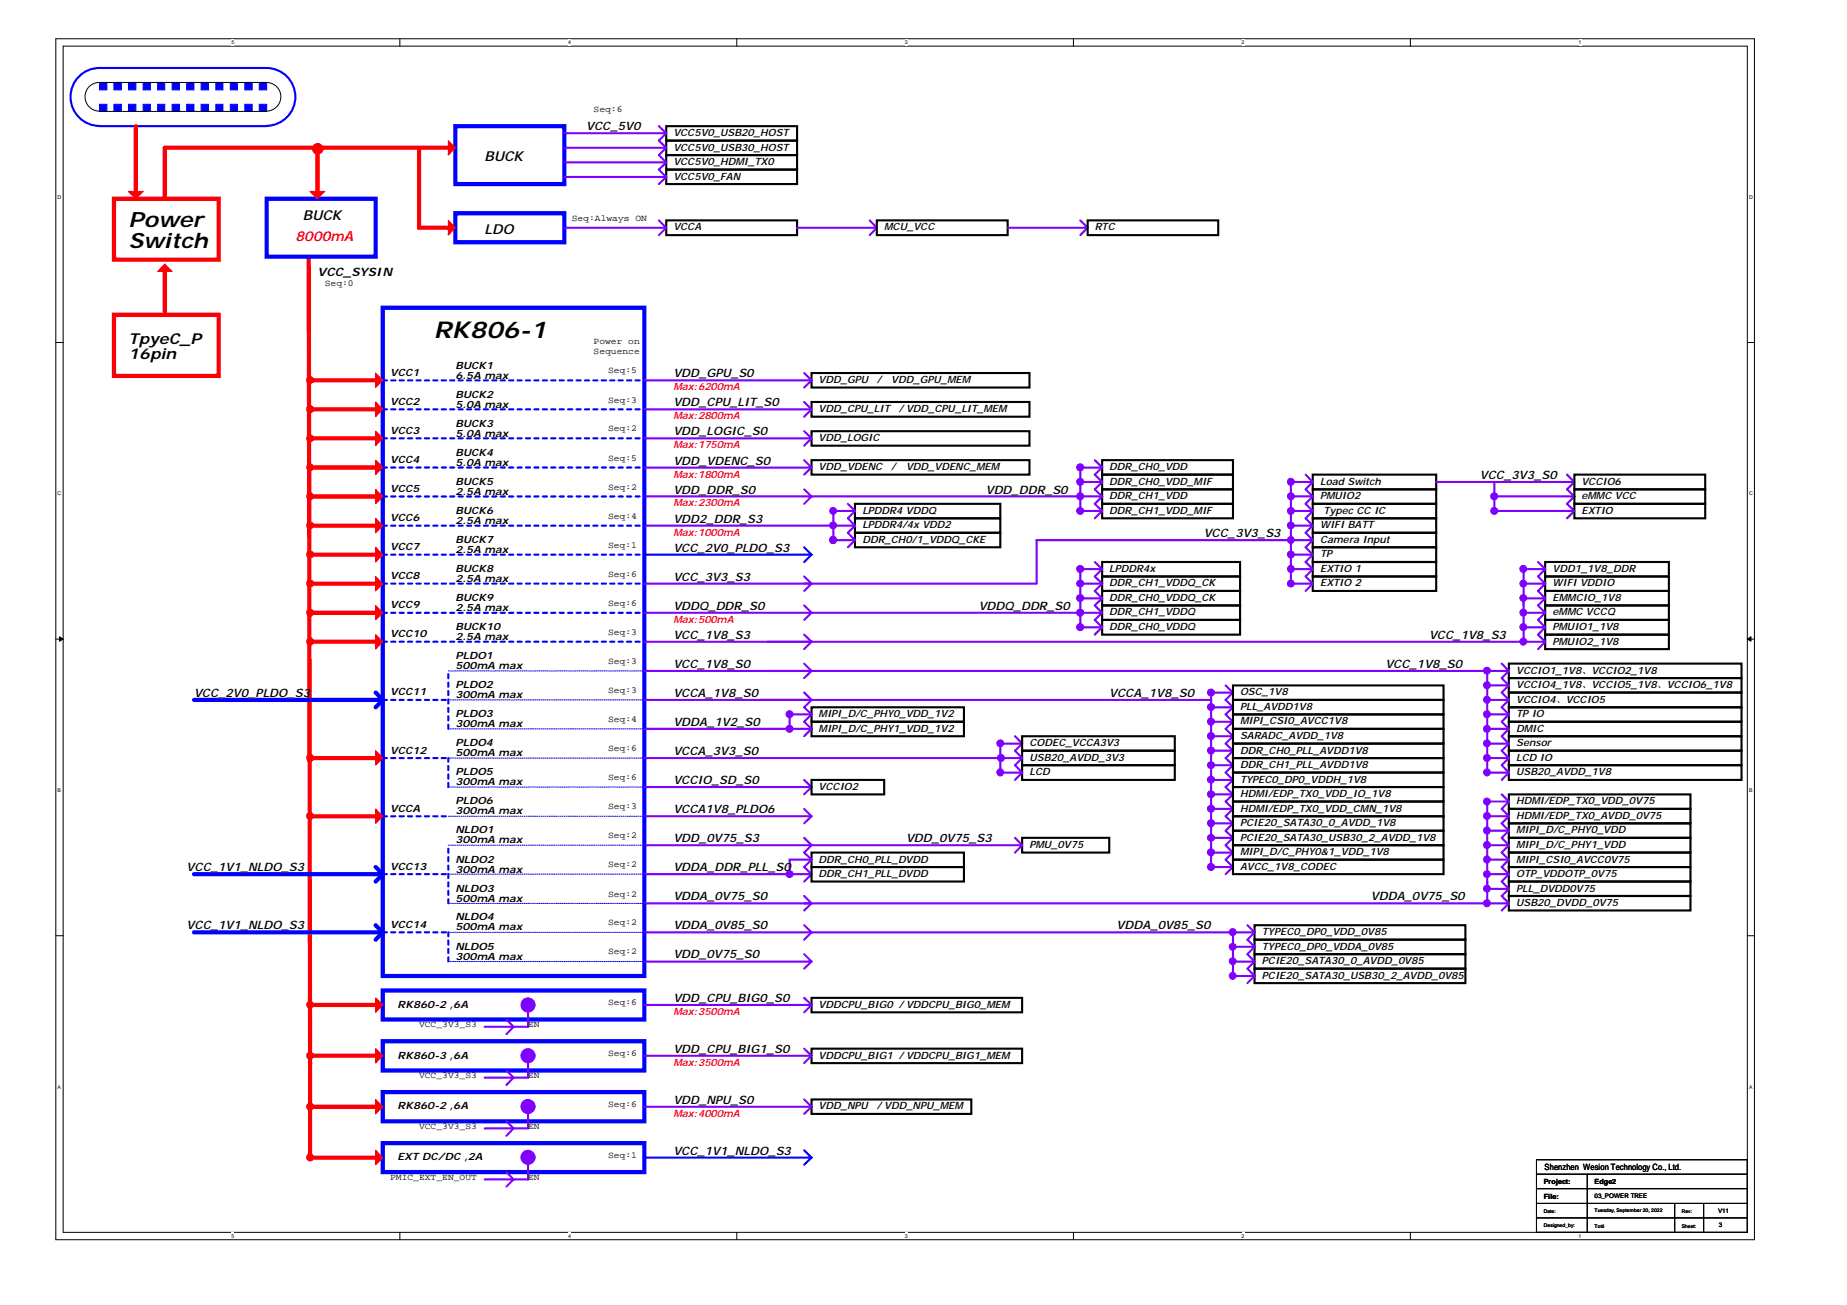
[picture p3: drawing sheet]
<svg xmlns="http://www.w3.org/2000/svg" width="297mm" height="210mm" viewBox="0 0 297 210" stroke-linecap="round" stroke-linejoin="round" font-family="sans-serif">
<path d="M9 6.2h273.2v193.2h-273.2zM10.2 7.4h270.8v190.8h-270.8z" fill="none" stroke="#000" stroke-width=".16"/>
<g fill="#fff">
<path d="M37.2 6.3h.5v1h-.5z"/>
<path d="M37.2 198.3h.5v1h-.5z"/>
</g>
<path d="M64.3 6.2v1.2M64.3 198.2v1.2" fill="none" stroke="#000" stroke-width=".16"/>
<g fill="#fff">
<path d="M91.4 6.3h.4v1h-.4z"/>
<path d="M91.4 198.3h.4v1h-.4z"/>
</g>
<path d="M118.5 6.2v1.2M118.5 198.2v1.2" fill="none" stroke="#000" stroke-width=".16"/>
<g fill="#fff">
<path d="M145.5 6.3h.5v1h-.5z"/>
<path d="M145.5 198.3h.5v1h-.5z"/>
</g>
<path d="M172.6 6.2v1.2M172.6 198.2v1.2" fill="none" stroke="#000" stroke-width=".16"/>
<g fill="#fff">
<path d="M199.7 6.3h.5v1h-.5z"/>
<path d="M199.7 198.3h.5v1h-.5z"/>
</g>
<path d="M226.8 6.2v1.2M226.8 198.2v1.2" fill="none" stroke="#000" stroke-width=".16"/>
<g fill="#fff">
<path d="M253.9 6.3h.4v1h-.4z"/>
<path d="M253.9 198.3h.4v1h-.4z"/>
<path d="M9.3 31.2h.6v1h-.6z"/>
<path d="M281.3 31.2h.6v1h-.6z"/>
<path d="M9.3 78.9h.6v1h-.6z"/>
<path d="M281.3 78.9h.6v1h-.6z"/>
</g>
<path d="M9 55.1h1.2M281 55.1h1.2" fill="none" stroke="#000" stroke-width=".16"/>
<g fill="#fff">
<path d="M9.3 126.6h.5v1h-.5z"/>
<path d="M281.3 126.6h.6v1h-.6z"/>
</g>
<path d="M9 102.8h1.2M281 102.8h1.2" fill="none" stroke="#000" stroke-width=".16"/>
<g fill="#000" stroke="#000" stroke-width=".16">
<path d="M9.6 102.4l.6 .4-.6 .3z" fill-rule="evenodd"/>
<path d="M281 102.8l.6-.4v.7z" fill-rule="evenodd"/>
</g>
<g fill="#fff">
<path d="M9.3 174.3h.5v1h-.5z"/>
<path d="M281.3 174.3h.6v1h-.6z"/>
</g>
<g fill="none" stroke="#000" stroke-width=".16">
<path d="M16 13.3a2.31 2.31 0 0 0-2.3 2.3 2.31 2.31 0 0 0 2.3 2.3M16 17.9h26.9M16 13.3h26.9M42.8 13.3a2.31 2.31 0 0 1 2.4 2.3 2.31 2.31 0 0 1-2.4 2.3M9 150.5h1.2M281 150.5h1.2M247.1 186.5h33.9v11.7h-33.9zM247.1 195.9h33.9M247.1 193.6h33.9M247.1 191.2h33.9M247.1 188.9h33.9M255.3 188.9v9.3"/>
<path d="M269.3 193.6v4.6M274 193.6v4.6"/>
</g>
<g fill="none" stroke="#000" stroke-width=".34">
<path d="M107.1 24.9h21.1v2.4h-21.1zM107.1 20.3h21.1v2.3h-21.1zM107.1 22.6h21.1v2.3h-21.1zM107.1 27.3h21.1v2.3h-21.1zM107.1 35.4h21.1v2.4h-21.1zM141 35.4h21.1v2.4h-21.1zM174.9 35.4h21v2.4h-21zM130.5 60h35.1v2.3h-35.1zM130.5 64.7h35.1v2.3h-35.1zM130.5 74h35.1v2.3h-35.1zM130.5 69.4h35.1v2.3h-35.1zM177.2 74h21.1v2.3h-21.1z"/>
<path d="M177.2 76.3h21.1v2.4h-21.1zM177.2 78.7h21.1v2.3h-21.1zM211.1 78.7h19.9v2.3h-19.9zM211.1 76.3h19.9v2.4h-19.9zM253.2 76.3h21v2.4h-21zM253.2 78.7h21v2.3h-21zM137.5 81h23.4v2.4h-23.4zM137.5 83.4h23.4v2.3h-23.4zM137.5 85.7h23.4v2.3h-23.4zM177.2 81h21.1v2.4h-21.1zM177.2 90.4h22.2v2.3h-22.2zM177.2 92.7h22.2v2.4h-22.2z"/>
<path d="M177.2 95.1h22.2v2.3h-22.2zM177.2 97.4h22.2v2.3h-22.2zM177.2 99.7h22.2v2.4h-22.2zM211.1 85.7h19.9v2.3h-19.9zM211.1 88h19.9v2.4h-19.9zM211.1 90.4h19.9v2.3h-19.9zM211.1 92.7h19.9v2.4h-19.9zM211.1 83.4h19.9v2.3h-19.9zM211.1 81h19.9v2.4h-19.9zM248.5 95.1h19.9v2.3h-19.9zM248.5 97.4h19.9v2.3h-19.9zM248.5 99.7h19.9v2.4h-19.9z"/>
<path d="M248.5 90.4h19.9v2.3h-19.9zM248.5 92.7h19.9v2.4h-19.9zM253.2 81h21v2.4h-21zM130.5 113.8h24.5v2.3h-24.5zM130.5 116.1h24.5v2.3h-24.5zM164.4 118.4h24.5v2.3h-24.5zM198.3 119.6h33.9v2.3h-33.9zM198.3 110.3h33.9v2.3h-33.9zM198.3 112.6h33.9v2.3h-33.9zM198.3 114.9h33.9v2.3h-33.9zM198.3 117.2h33.9v2.4h-33.9zM242.7 111.4h37.4v2.4h-37.4z"/>
<path d="M242.7 109.1h37.4v2.3h-37.4zM242.7 116.1h37.4v2.3h-37.4zM242.7 113.8h37.4v2.3h-37.4zM242.7 118.4h37.4v2.3h-37.4zM242.7 106.7h37.4v2.4h-37.4zM248.5 102.1h19.9v2.3h-19.9zM130.5 125.4h11.7v2.4h-11.7zM130.5 137.1h24.5v2.4h-24.5zM130.5 139.5h24.5v2.3h-24.5zM164.4 120.7h24.5v2.4h-24.5zM164.4 123.1h24.5v2.3h-24.5zM164.4 134.8h14v2.3h-14z"/>
<path d="M198.3 121.9h33.9v2.4h-33.9zM198.3 124.3h33.9v2.3h-33.9zM198.3 128.9h33.9v2.4h-33.9zM198.3 131.3h33.9v2.3h-33.9zM198.3 133.6h33.9v2.3h-33.9zM198.3 135.9h33.9v2.4h-33.9zM198.3 138.3h33.9v2.3h-33.9zM198.3 126.6h33.9v2.3h-33.9zM242.7 123.1h37.4v2.3h-37.4zM242.7 120.7h37.4v2.4h-37.4zM242.7 137.1h29.2v2.4h-29.2zM242.7 127.8h29.2v2.3h-29.2z"/>
<path d="M242.7 130.1h29.2v2.3h-29.2zM242.7 132.4h29.2v2.4h-29.2zM242.7 134.8h29.2v2.3h-29.2zM242.7 139.5h29.2v2.3h-29.2zM201.8 148.8h33.9v2.3h-33.9zM201.8 151.1h33.9v2.4h-33.9zM201.8 153.5h33.9v2.3h-33.9zM201.8 155.8h33.9v2.3h-33.9zM242.7 144.1h29.2v2.3h-29.2zM242.7 141.8h29.2v2.3h-29.2zM130.5 168.7h33.9v2.3h-33.9zM130.5 160.5h33.9v2.3h-33.9z"/>
<path d="M130.5 176.8h25.7v2.4h-25.7z"/>
</g>
<g fill="#00f" stroke="#00f" stroke-width=".16">
<path d="M20.7 13.3h1.1v1.1h-1.1z" fill-rule="evenodd"/>
<path d="M16 13.3h1.2v1.1h-1.2z" fill-rule="evenodd"/>
<path d="M18.3 13.3h1.2v1.1h-1.2z" fill-rule="evenodd"/>
<path d="M23 13.3h1.2v1.1h-1.2z" fill-rule="evenodd"/>
<path d="M25.4 13.3h1.1v1.1h-1.1z" fill-rule="evenodd"/>
<path d="M27.7 13.3h1.2v1.1h-1.2z" fill-rule="evenodd"/>
<path d="M30 13.3h1.2v1.1h-1.2z" fill-rule="evenodd"/>
<path d="M32.3 13.3h1.2v1.1h-1.2z" fill-rule="evenodd"/>
<path d="M34.7 13.3h1.2v1.1h-1.2z" fill-rule="evenodd"/>
<path d="M37 13.3h1.2v1.1h-1.2z" fill-rule="evenodd"/>
<path d="M39.4 13.3h1.2v1.1h-1.2z" fill-rule="evenodd"/>
<path d="M41.7 13.3h1.2v1.1h-1.2z" fill-rule="evenodd"/>
<path d="M16 16.8h1.2v1.1h-1.2z" fill-rule="evenodd"/>
<path d="M18.3 16.8h1.2v1.1h-1.2z" fill-rule="evenodd"/>
<path d="M20.7 16.8h1.1v1.1h-1.1z" fill-rule="evenodd"/>
<path d="M23 16.8h1.2v1.1h-1.2z" fill-rule="evenodd"/>
<path d="M25.4 16.8h1.1v1.1h-1.1z" fill-rule="evenodd"/>
<path d="M27.7 16.8h1.2v1.1h-1.2z" fill-rule="evenodd"/>
<path d="M30 16.8h1.2v1.1h-1.2z" fill-rule="evenodd"/>
<path d="M32.3 16.8h1.2v1.1h-1.2z" fill-rule="evenodd"/>
<path d="M34.7 16.8h1.2v1.1h-1.2z" fill-rule="evenodd"/>
<path d="M37 16.8h1.2v1.1h-1.2z" fill-rule="evenodd"/>
<path d="M39.4 16.8h1.2v1.1h-1.2z" fill-rule="evenodd"/>
<path d="M41.7 16.8h1.2v1.1h-1.2z" fill-rule="evenodd"/>
</g>
<path d="M16 10.9a4.7 4.7 0 0 0-4.7 4.7 4.7 4.7 0 0 0 4.7 4.6M16 10.9h26.9M42.8 10.9a4.7 4.7 0 0 1 4.7 4.7 4.7 4.7 0 0 1-4.7 4.6M16 20.3h26.9M103.6 89.2h26.9M129.3 88l1.2 1.2M130.5 89.2l-1.2 1.2M103.6 186.2h26.9M129.3 185l1.2 1.2M130.5 186.2l-1.2 1.1" fill="none" stroke="#00f" stroke-width=".34"/>
<g fill="none" stroke="#f00" stroke-width=".68">
<path d="M18.3 32h16.9v9.8h-16.9zM21.8 20.3v10.5M51.1 23.8v7M67.4 23.8v12.8h4.7M72.1 23.8h-45.6v8.2M18.3 50.6h16.9v9.9h-16.9zM26.5 43.7v6.9M49.7 41.5l.2 144.7h10.5M49.9 61.2h10.5M49.9 65.8h10.5M49.9 70.5h10.5M49.9 75.2h10.5"/>
<path d="M49.9 79.9h10.5M49.9 84.6h10.5M49.9 89.2h10.5M49.9 93.9h10.5M49.9 98.6h10.5M49.9 103.2h10.5M49.9 121.9h10.5M49.9 131.3h10.5M49.9 161.6h10.5M49.9 169.8h10.5M49.9 178h10.5"/>
</g>
<g fill="#f00" stroke="#f00" stroke-width=".16">
<path d="M20.7 30.8h2.3l-1.2 1.2v-1.2v1.2z" fill-rule="evenodd"/>
<path d="M26.5 42.5l1.2 1.2h-2.3l1.1-1.2v1.2z" fill-rule="evenodd"/>
<path d="M60.4 60l1.2 1.2-1.2 1.1z" fill-rule="evenodd"/>
<path d="M60.4 64.7l1.2 1.1-1.2 1.2z" fill-rule="evenodd"/>
<path d="M60.4 69.4l1.2 1.1-1.2 1.2z" fill-rule="evenodd"/>
<path d="M60.4 74l1.2 1.2-1.2 1.1z" fill-rule="evenodd"/>
<path d="M60.4 78.7l1.2 1.2-1.2 1.1z" fill-rule="evenodd"/>
<path d="M60.4 83.4l1.2 1.2-1.2 1.1z" fill-rule="evenodd"/>
<path d="M60.4 88l1.2 1.2-1.2 1.2z" fill-rule="evenodd"/>
<path d="M60.4 92.7l1.2 1.2-1.2 1.2z" fill-rule="evenodd"/>
<path d="M60.4 97.4l1.2 1.2-1.2 1.1z" fill-rule="evenodd"/>
<path d="M60.4 102.1l1.2 1.1-1.2 1.2z" fill-rule="evenodd"/>
<path d="M60.4 120.7l1.2 1.2-1.2 1.2z" fill-rule="evenodd"/>
<path d="M60.4 160.5l1.2 1.1-1.2 1.2z" fill-rule="evenodd"/>
<path d="M60.4 168.7l1.2 1.1-1.2 1.2z" fill-rule="evenodd"/>
<path d="M60.4 130.1l1.2 1.2-1.2 1.1z" fill-rule="evenodd"/>
<path d="M60.4 176.8l1.2 1.2-1.2 1.2z" fill-rule="evenodd"/>
<path d="M60.4 185l1.2 1.2-1.2 1.1z" fill-rule="evenodd"/>
<path d="M49.9 30.8h2.3l-1.1 1.2z" fill-rule="evenodd"/>
<path d="M72.1 22.6l1.1 1.2-1.1 1.1z" fill-rule="evenodd"/>
<path d="M72.1 35.4l1.1 1.2-1.1 1.2z" fill-rule="evenodd"/>
<circle cx="49.9" cy="178" r=".56"/>
<circle cx="49.9" cy="131.2" r=".56"/>
<circle cx="49.9" cy="61.1" r=".56"/>
<circle cx="49.9" cy="65.8" r=".56"/>
<circle cx="49.9" cy="70.5" r=".56"/>
<circle cx="49.9" cy="75.2" r=".56"/>
<circle cx="49.9" cy="79.8" r=".56"/>
<circle cx="49.9" cy="84.5" r=".56"/>
<circle cx="49.9" cy="89.2" r=".56"/>
<circle cx="49.9" cy="93.9" r=".56"/>
<circle cx="49.9" cy="98.5" r=".56"/>
<circle cx="49.9" cy="103.2" r=".56"/>
<circle cx="49.9" cy="121.9" r=".56"/>
<circle cx="49.9" cy="161.6" r=".56"/>
<circle cx="49.9" cy="169.8" r=".56"/>
<circle cx="49.9" cy="186.2" r=".56"/>
<circle cx="51.1" cy="23.9" r=".85"/>
</g>
<g fill="none" stroke="#8000ff" stroke-width=".34">
<path d="M90.8 36.6h16.3M90.8 28.5h16.3M90.8 26.1h16.3M90.8 23.8h16.3M90.8 21.4h16.3M106 35.4l1.1 1.2M106 20.3l1.1 1.1M107.1 36.6l-1.1 1.2M107.1 28.5l-1.1 1.1M107.1 26.1l-1.1 1.2 1.1 1.2M107.1 23.8l-1.1 1.1 1.1 1.2M107.1 21.4l-1.1 1.2 1.1 1.2"/>
<path d="M128.2 36.6h12.8M139.9 35.4l1.1 1.2M141 36.6l-1.1 1.2M162.1 36.6h12.8M173.7 35.4l1.2 1.2M174.9 36.6l-1.2 1.2M103.6 79.9h73.6M103.6 75.2h26.9M103.6 61.2h26.9M103.6 65.8h26.9M103.6 70.5h26.9M129.3 78.7l1.2 1.2-1.2 1.1"/>
<path d="M129.3 74l1.2 1.2M129.3 60l1.2 1.2M129.3 64.7l1.2 1.1M129.3 69.4l1.2 1.1M130.5 75.2l-1.2 1.1M130.5 61.2l-1.2 1.1M130.5 65.8l-1.2 1.2M130.5 70.5l-1.2 1.2M173.7 77.5h3.5M176.1 74l1.1 1.2M177.2 75.2h-3.5v7h3.5M177.2 79.9l-1.1 1.1 1.1 1.2"/>
<path d="M177.2 75.2l-1.1 1.1 1.1 1.2M177.2 77.5l-1.1 1.2 1.1 1.2M207.6 79.9h3.5M210 76.3l1.1 1.2M211.1 77.5h-3.5v16.4h3.5M211.1 77.5l-1.1 1.2 1.1 1.2M211.1 79.9l-1.1 1.1 1.1 1.2M231 77.5h22.2M240.3 79.9h12.9M240.3 77.5v4.7h12.9M252 76.3l1.2 1.2M253.2 77.5l-1.2 1.2 1.2 1.2"/>
<path d="M253.2 79.9l-1.2 1.1 1.2 1.2M103.6 84.6h33.9M103.6 98.6h73.6M129.3 92.7l1.2 1.2-1.2 1.2M129.3 97.4l1.2 1.2-1.2 1.1M136.4 81l1.1 1.2M137.5 82.2h-3.5v4.7h3.5M137.5 86.9l-1.1 1.1M137.5 82.2l-1.1 1.2 1.1 1.2M137.5 84.6l-1.1 1.1 1.1 1.2M173.7 93.9h3.5M173.7 96.2h3.5"/>
<path d="M176.1 90.4l1.1 1.1M177.2 91.5h-3.5v9.4h3.5M177.2 93.9l-1.1 1.2 1.1 1.1M177.2 91.5l-1.1 1.2 1.1 1.2M177.2 96.2l-1.1 1.2 1.1 1.2M177.2 98.6l-1.1 1.1 1.1 1.2M177.2 82.2l-1.1 1.2M207.6 84.6h3.5M207.6 82.2h3.5M207.6 91.5h3.5M207.6 89.2h3.5M211.1 86.9h-44.4v7h-63.1"/>
<path d="M211.1 84.6l-1.1 1.1 1.1 1.2M211.1 86.9l-1.1 1.1 1.1 1.2M211.1 82.2l-1.1 1.2 1.1 1.2M211.1 89.2l-1.1 1.2 1.1 1.1M211.1 91.5l-1.1 1.2 1.1 1.2M211.1 93.9l-1.1 1.2M245 93.9h3.5M245 98.6h3.5M245 96.2h3.5M247.4 90.4l1.1 1.1M248.5 91.5h-3.5v11.7M248.5 91.5l-1.1 1.2 1.1 1.2"/>
<path d="M248.5 93.9l-1.1 1.2 1.1 1.1M248.5 96.2l-1.1 1.2 1.1 1.2M248.5 98.6l-1.1 1.1 1.1 1.2M253.2 82.2l-1.2 1.2M103.6 107.9h139.1M103.6 112.6h91.2M103.6 117.2h26.9M103.6 103.2h144.9M129.3 106.7l1.2 1.2-1.2 1.2M129.3 111.4l1.2 1.2-1.2 1.2 1.2 1.1M129.3 102.1l1.2 1.1-1.2 1.2M130.5 114.9h-3.5v2.3"/>
<path d="M130.5 114.9l-1.2 1.2 1.2 1.1M130.5 117.2l-1.2 1.2M163.2 118.4l1.2 1.2M164.4 119.6l-1.2 1.1 1.2 1.2M164.4 119.6h-3.5v4.7h3.5M177.2 100.9l-1.1 1.2M194.8 113.8h3.5M194.8 116.1h3.5M194.8 118.4h3.5M197.1 110.3l1.2 1.1M198.3 111.4h-3.5v28.1h3.5M198.3 118.4l-1.2 1.2 1.2 1.1"/>
<path d="M198.3 111.4l-1.2 1.2 1.2 1.2M198.3 113.8l-1.2 1.1 1.2 1.2M198.3 116.1l-1.2 1.1 1.2 1.2M239.2 119.6h3.5M239.2 107.9v16.4h3.5M239.2 112.6h3.5M239.2 117.2h3.5M239.2 114.9h3.5M239.2 110.3h3.5M241.5 106.7l1.2 1.2M242.7 107.9l-1.2 1.2 1.2 1.2M242.7 110.3l-1.2 1.1 1.2 1.2"/>
<path d="M242.7 112.6l-1.2 1.2 1.2 1.1M242.7 114.9l-1.2 1.2 1.2 1.1M242.7 117.2l-1.2 1.2 1.2 1.2M242.7 119.6l-1.2 1.1 1.2 1.2M245 100.9h3.5M248.5 100.9l-1.1 1.2 1.1 1.1M248.5 103.2l-1.1 1.2M103.6 121.9h60.8M103.6 126.6h26.9M103.6 131.3h26.9M103.6 135.9h60.8M129.3 125.4l1.2 1.2"/>
<path d="M129.3 130.1l1.2 1.2M129.3 134.8l1.2 1.1-1.2 1.2 1.2 1.2M130.5 126.6l-1.2 1.2M130.5 131.3l-1.2 1.1M130.5 138.3l-1.2 1.2 1.2 1.1M130.5 138.3h-3.5v2.3M163.2 134.8l1.2 1.1M164.4 121.9l-1.2 1.2 1.2 1.2M164.4 124.3l-1.2 1.1M164.4 135.9l-1.2 1.2M194.8 137.1h3.5M194.8 120.7h3.5"/>
<path d="M194.8 123.1h3.5M194.8 125.4h3.5M194.8 127.8h3.5M194.8 130.1h3.5M194.8 132.4h3.5M194.8 134.8h3.5M198.3 132.4l-1.2 1.2 1.2 1.2M198.3 134.8l-1.2 1.1 1.2 1.2M198.3 137.1l-1.2 1.2 1.2 1.2M198.3 139.5l-1.2 1.1M198.3 120.7l-1.2 1.2 1.2 1.2M198.3 123.1l-1.2 1.2 1.2 1.1"/>
<path d="M198.3 125.4l-1.2 1.2 1.2 1.2M198.3 127.8l-1.2 1.1 1.2 1.2M198.3 130.1l-1.2 1.2 1.2 1.1M239.2 121.9h3.5M239.2 131.3h3.5M239.2 135.9h3.5M239.2 138.3h3.5M239.2 133.6h3.5M241.5 127.8l1.2 1.1M242.7 121.9l-1.2 1.2 1.2 1.2M242.7 124.3l-1.2 1.1M242.7 128.9h-3.5v16.4"/>
<path d="M242.7 138.3l-1.2 1.2 1.2 1.1M242.7 135.9l-1.2 1.2 1.2 1.2M242.7 131.3l-1.2 1.1 1.2 1.2M242.7 133.6l-1.2 1.2 1.2 1.1M242.7 128.9l-1.2 1.2 1.2 1.2M103.6 150h98.2M103.6 140.6h26.9M103.6 145.3h139.1M103.6 154.7h26.9M129.3 144.1l1.2 1.2-1.2 1.1M129.3 148.8l1.2 1.2-1.2 1.1M129.3 153.5l1.2 1.2"/>
<path d="M130.5 140.6l-1.2 1.2M130.5 154.7l-1.2 1.1M198.3 154.7h3.5M198.3 152.3h3.5M198.3 150v7h3.5M200.6 148.8l1.2 1.2M201.8 150l-1.2 1.1 1.2 1.2M201.8 152.3l-1.2 1.2 1.2 1.2M201.8 154.7l-1.2 1.1 1.2 1.2M201.8 157l-1.2 1.1M239.2 140.6h3.5M239.2 143h3.5"/>
<path d="M242.7 143l-1.2 1.1 1.2 1.2M242.7 140.6l-1.2 1.2 1.2 1.2M242.7 145.3l-1.2 1.1M81.4 164l1.2 1.2-1.2 1.1M81.4 172.2l1.2 1.1-1.2 1.2M84.9 161.6v3.6h-7M84.9 169.8v3.5h-7M84.9 178v3.5h-7M103.6 161.6h26.9M103.6 169.8h26.9M103.6 178h26.9M129.3 160.5l1.2 1.1"/>
<path d="M129.3 168.7l1.2 1.1M129.3 176.8l1.2 1.2M130.5 161.6l-1.2 1.2M130.5 169.8l-1.2 1.2M130.5 178l-1.2 1.2M81.4 180.4l1.2 1.1-1.2 1.2M81.4 188.5l1.2 1.2-1.2 1.2M84.9 186.2v3.5h-7"/>
</g>
<g fill="#8000ff" stroke="#8000ff" stroke-width=".16">
<circle cx="161" cy="121.9" r=".57"/>
<circle cx="160.9" cy="124.2" r=".56"/>
<circle cx="160.9" cy="119.6" r=".56"/>
<circle cx="173.7" cy="91.5" r=".57"/>
<circle cx="173.7" cy="100.9" r=".57"/>
<circle cx="134" cy="82.2" r=".56"/>
<circle cx="134" cy="86.9" r=".56"/>
<circle cx="173.7" cy="75.2" r=".57"/>
<circle cx="173.7" cy="82.2" r=".56"/>
<circle cx="127" cy="114.9" r=".57"/>
<circle cx="84.9" cy="161.6" r="1.14"/>
<circle cx="84.9" cy="169.8" r="1.14"/>
<circle cx="240.3" cy="79.8" r=".57"/>
<circle cx="240.3" cy="82.2" r=".56"/>
<circle cx="134" cy="84.5" r=".56"/>
<circle cx="173.7" cy="79.8" r=".57"/>
<circle cx="173.7" cy="93.9" r=".56"/>
<circle cx="173.7" cy="96.2" r=".56"/>
<circle cx="173.7" cy="98.5" r=".57"/>
<circle cx="207.6" cy="93.9" r=".56"/>
<circle cx="207.6" cy="91.5" r=".56"/>
<circle cx="207.6" cy="89.2" r=".56"/>
<circle cx="207.6" cy="86.9" r=".56"/>
<circle cx="207.6" cy="84.5" r=".56"/>
<circle cx="207.6" cy="82.2" r=".56"/>
<circle cx="207.6" cy="79.8" r=".56"/>
<circle cx="207.6" cy="77.5" r=".56"/>
<circle cx="245" cy="96.2" r=".56"/>
<circle cx="245" cy="98.5" r=".56"/>
<circle cx="245" cy="100.9" r=".56"/>
<circle cx="245" cy="103.2" r=".56"/>
<circle cx="127" cy="117.2" r=".56"/>
<circle cx="127" cy="140.6" r=".56"/>
<circle cx="198.2" cy="149.9" r=".56"/>
<circle cx="198.2" cy="154.6" r=".56"/>
<circle cx="198.2" cy="152.3" r=".56"/>
<circle cx="198.2" cy="157" r=".56"/>
<circle cx="173.7" cy="77.5" r=".57"/>
<circle cx="245" cy="93.9" r=".56"/>
<circle cx="245" cy="91.5" r=".56"/>
<circle cx="239.1" cy="124.2" r=".56"/>
<circle cx="194.8" cy="137.1" r=".56"/>
<circle cx="194.8" cy="139.4" r=".57"/>
<circle cx="194.8" cy="111.4" r=".56"/>
<circle cx="194.8" cy="116.1" r=".57"/>
<circle cx="194.8" cy="113.7" r=".56"/>
<circle cx="194.8" cy="120.7" r=".57"/>
<circle cx="194.8" cy="118.4" r=".57"/>
<circle cx="194.8" cy="123.1" r=".56"/>
<circle cx="194.8" cy="127.7" r=".57"/>
<circle cx="194.8" cy="125.4" r=".56"/>
<circle cx="194.8" cy="132.4" r=".57"/>
<circle cx="194.8" cy="130.1" r=".57"/>
<circle cx="194.8" cy="134.8" r=".56"/>
<circle cx="239.1" cy="110.2" r=".56"/>
<circle cx="239.1" cy="112.6" r=".56"/>
<circle cx="239.1" cy="114.9" r=".56"/>
<circle cx="239.1" cy="117.2" r=".56"/>
<circle cx="239.1" cy="119.6" r=".56"/>
<circle cx="239.1" cy="121.9" r=".56"/>
<circle cx="239.1" cy="107.9" r=".56"/>
<circle cx="239.1" cy="140.6" r=".56"/>
<circle cx="239.1" cy="138.2" r=".56"/>
<circle cx="239.1" cy="145.3" r=".56"/>
<circle cx="239.1" cy="133.6" r=".56"/>
<circle cx="239.1" cy="135.9" r=".56"/>
<circle cx="239.1" cy="128.9" r=".56"/>
<circle cx="239.1" cy="131.2" r=".56"/>
<circle cx="239.1" cy="142.9" r=".56"/>
<circle cx="84.9" cy="178" r="1.14"/>
<circle cx="84.9" cy="186.1" r="1.14"/>
</g>
<g fill="none" stroke="#00f" stroke-width=".68">
<path d="M42.9 32h17.5v9.3h-17.5zM73.2 20.3h17.6v9.3h-17.6zM73.2 34.3h17.6v4.7h-17.6zM61.6 49.5h42v107.5h-42zM31.2 112.6h30.4M60.4 111.4l1.2 1.2M61.6 112.6l-1.2 1.2M60.4 139.5l1.2 1.1M31.2 140.6h30.4M31.2 150h30.4M60.4 148.8l1.2 1.2M61.6 159.3h42v4.7h-42z"/>
<path d="M61.6 140.6l-1.2 1.2M61.6 150l-1.2 1.1M61.6 167.5h42v4.7h-42zM61.6 175.7h42v4.7h-42zM61.6 183.9h42v4.6h-42z"/>
</g>
<g fill="none" stroke="#00f" stroke-width=".34" stroke-dasharray=".7 .7">
<path d="M61.6 65.8h42M61.6 70.5h42M61.6 75.2h42M61.6 61.2h42M61.6 79.9h42M61.6 84.6h42M61.6 89.2h42M61.6 93.9h42M61.6 98.6h42M61.6 103.2h42M61.6 112.6h10.5M72.1 117.2v-9.3"/>
<path d="M61.6 121.9h10.5M61.6 131.3h10.5M72.1 126.6v-4.7M61.6 140.6h10.5M61.6 150h10.5M72.1 145.3v-9.4M72.1 154.7v-4.7"/>
</g>
<path d="M72.1 107.9h31.5M72.1 117.2h31.5M72.1 112.6h31.5M72.1 126.6h31.5M72.1 121.9h31.5M72.1 131.3h31.5M72.1 135.9h31.5M72.1 145.3h31.5M72.1 140.6h31.5M72.1 154.7h31.5M72.1 150h31.5" fill="none" stroke="#00f" stroke-width=".16" stroke-dasharray=".2 .2"/>
<text font-size="3.7" x="69.8" y="54.4">RK806-1</text>
<g font-size="3.4">
<text x="20.7" y="36.5">Power</text>
<text x="20.7" y="39.9">Switch</text>
</g>
<g font-size="2.4">
<text x="20.7" y="55.4">TpyeC_P</text>
<text x="20.7" y="57.8">16pin</text>
</g>
<g font-size="2.2">
<text x="77.9" y="26">BUCK</text>
<text x="48.7" y="35.3">BUCK</text>
<text x="77.9" y="37.6">LDO</text>
</g>
<text font-size="2.2" fill="#f00" x="47.5" y="38.8">8000mA</text>
<g font-size="1.9">
<text x="94.3" y="21">VCC_5V0</text>
<text x="51.1" y="44.3">VCC_SYSIN</text>
<text x="108.3" y="65.4">VDD_CPU_LIT_S0</text>
<text x="108.3" y="60.7">VDD_GPU_S0</text>
<text x="108.3" y="70">VDD_LOGIC_S0</text>
<text x="108.3" y="74.7">VDD_VDENC_S0</text>
<text x="238" y="77.1">VCC_3V3_S0</text>
<text x="108.3" y="79.4">VDD_DDR_S0</text>
<text x="158.5" y="79.4">VDD_DDR_S0</text>
<text x="108.3" y="84">VDD2_DDR_S3</text>
<text x="108.3" y="88.7">VCC_2V0_PLDO_S3</text>
<text x="193.6" y="86.4">VCC_3V3_S3</text>
<text x="108.3" y="93.4">VCC_3V3_S3</text>
<text x="108.3" y="98.1">VDDQ_DDR_S0</text>
<text x="157.4" y="98.1">VDDQ_DDR_S0</text>
<text x="108.3" y="107.4">VCC_1V8_S0</text>
<text x="108.3" y="102.8">VCC_1V8_S3</text>
<text x="222.8" y="107.4">VCC_1V8_S0</text>
<text x="229.8" y="102.8">VCC_1V8_S3</text>
<text x="31.2" y="112.1">VCC_2V0_PLDO_S3</text>
<text x="108.3" y="112.1">VCCA_1V8_S0</text>
<text x="178.4" y="112.1">VCCA_1V8_S0</text>
<text x="108.3" y="116.8">VDDA_1V2_S0</text>
<text x="108.3" y="121.5">VCCA_3V3_S0</text>
<text x="108.3" y="126.1">VCCIO_SD_S0</text>
<text x="108.3" y="130.8">VCCA1V8_PLDO6</text>
<text x="108.3" y="135.5">VDD_0V75_S3</text>
<text x="145.7" y="135.5">VDD_0V75_S3</text>
<text x="30" y="140.1">VCC_1V1_NLDO_S3</text>
<text x="108.3" y="140.1">VDDA_DDR_PLL_S0</text>
<text x="30" y="149.5">VCC_1V1_NLDO_S3</text>
<text x="108.3" y="144.8">VDDA_0V75_S0</text>
<text x="108.3" y="149.5">VDDA_0V85_S0</text>
<text x="179.6" y="149.5">VDDA_0V85_S0</text>
<text x="220.5" y="144.8">VDDA_0V75_S0</text>
<text x="108.3" y="154.1">VDD_0V75_S0</text>
<text x="108.3" y="161.2">VDD_CPU_BIG0_S0</text>
<text x="108.3" y="169.3">VDD_CPU_BIG1_S0</text>
<text x="108.3" y="177.5">VDD_NPU_S0</text>
<text x="108.3" y="185.7">VCC_1V1_NLDO_S3</text>
</g>
<g font-size="1.6">
<text x="108.3" y="21.9">VCC5V0_USB20_HOST</text>
<text x="108.3" y="24.2">VCC5V0_USB30_HOST</text>
<text x="108.3" y="26.6">VCC5V0_HDMI_TX0</text>
<text x="108.3" y="28.9">VCC5V0_FAN</text>
<text x="108.3" y="37.1">VCCA</text>
<text x="142.2" y="37.1">MCU_VCC</text>
<text x="176.1" y="37.1">RTC</text>
<text x="73.2" y="59.3">BUCK1</text>
<text x="62.7" y="60.4">VCC1</text>
<text x="62.7" y="65.1">VCC2</text>
<text x="73.2" y="60.9">6.5A max</text>
<text x="73.2" y="63.9">BUCK2</text>
<text x="73.2" y="65.5">5.0A max</text>
<text x="131.7" y="61.6">VDD_GPU</text>
<text x="141" y="61.6">/</text>
<text x="143.3" y="61.6">VDD_GPU_MEM</text>
<text x="62.7" y="69.8">VCC3</text>
<text x="73.2" y="68.6">BUCK3</text>
<text x="73.2" y="70.2">5.0A max</text>
<text x="131.7" y="66.3">VDD_CPU_LIT</text>
<text x="131.7" y="71">VDD_LOGIC</text>
<text x="144.5" y="66.3">/ VDD_CPU_LIT_MEM</text>
<text x="62.7" y="74.5">VCC4</text>
<text x="73.2" y="73.3">BUCK4</text>
<text x="73.2" y="74.9">5.0A max</text>
<text x="73.2" y="77.9">BUCK5</text>
<text x="131.7" y="75.6">VDD_VDENC</text>
<text x="143.3" y="75.6">/</text>
<text x="145.7" y="75.6">VDD_VDENC_MEM</text>
<text x="178.4" y="77.9">DDR_CH0_VDD_MIF</text>
<text x="178.4" y="75.6">DDR_CH0_VDD</text>
<text x="212.3" y="77.9">Load Switch</text>
<text x="254.3" y="77.9">VCCIO6</text>
<text x="62.7" y="79.1">VCC5</text>
<text x="62.7" y="83.8">VCC6</text>
<text x="73.2" y="79.6">2.5A max</text>
<text x="73.2" y="82.6">BUCK6</text>
<text x="138.7" y="82.6">LPDDR4 VDDQ</text>
<text x="178.4" y="82.6">DDR_CH1_VDD_MIF</text>
<text x="178.4" y="80.3">DDR_CH1_VDD</text>
<text x="212.3" y="80.3">PMUIO2</text>
<text x="212.9" y="82.6">Typec CC IC</text>
<text x="254.3" y="80.3">eMMC VCC</text>
<text x="254.3" y="82.6">EXTIO</text>
<text x="62.7" y="88.5">VCC7</text>
<text x="73.2" y="87.3">BUCK7</text>
<text x="73.2" y="88.9">2.5A max</text>
<text x="73.2" y="84.3">2.5A max</text>
<text x="138.7" y="87.3">DDR_CH0/1_VDDQ_CKE</text>
<text x="138.7" y="85">LPDDR4/4x VDD2</text>
<text x="212.3" y="87.3">Camera Input</text>
<text x="212.3" y="85">WIFI BATT</text>
<text x="212.3" y="89.6">TP</text>
<text x="62.7" y="93.1">VCC8</text>
<text x="73.2" y="92">BUCK8</text>
<text x="73.2" y="93.6">2.5A max</text>
<text x="178.4" y="94.3">DDR_CH1_VDDQ_CK</text>
<text x="178.4" y="92">LPDDR4x</text>
<text x="212.3" y="92">EXTIO 1</text>
<text x="212.3" y="94.3">EXTIO 2</text>
<text x="249.7" y="94.3">WIFI VDDIO</text>
<text x="249.7" y="92">VDD1_1V8_DDR</text>
<text x="62.7" y="97.8">VCC9</text>
<text x="73.2" y="96.7">BUCK9</text>
<text x="73.2" y="98.3">2.5A max</text>
<text x="73.2" y="101.3">BUCK10</text>
<text x="178.4" y="99">DDR_CH1_VDDQ</text>
<text x="178.4" y="96.7">DDR_CH0_VDDQ_CK</text>
<text x="178.4" y="101.3">DDR_CH0_VDDQ</text>
<text x="249.7" y="101.3">PMUIO1_1V8</text>
<text x="249.7" y="96.7">EMMCIO_1V8</text>
<text x="249.7" y="99">eMMC VCCQ</text>
<text x="62.7" y="102.5">VCC10</text>
<text x="73.2" y="102.9">2.5A max</text>
<text x="73.2" y="106">PLDO1</text>
<text x="73.2" y="107.6">500mA max</text>
<text x="249.7" y="103.7">PMUIO2_1V8</text>
<text x="62.7" y="111.9">VCC11</text>
<text x="73.2" y="110.7">PLDO2</text>
<text x="73.2" y="112.3">300mA max</text>
<text x="199.4" y="111.9">OSC_1V8</text>
<text x="243.8" y="108.3">VCCIO1_1V8、VCCIO2_1V8</text>
<text x="243.8" y="113">VCCIO4、VCCIO5</text>
<text x="243.8" y="110.7">VCCIO4_1V8、VCCIO5_1V8、VCCIO6_1V8</text>
<text x="73.2" y="115.4">PLDO3</text>
<text x="73.2" y="117">300mA max</text>
<text x="131.7" y="115.4">MIPI_D/C_PHY0_VDD_1V2</text>
<text x="131.7" y="117.7">MIPI_D/C_PHY1_VDD_1V2</text>
<text x="199.4" y="116.5">MIPI_CSI0_AVCC1V8</text>
<text x="199.4" y="114.2">PLL_AVDD1V8</text>
<text x="199.4" y="118.8">SARADC_AVDD_1V8</text>
<text x="243.8" y="117.7">DMIC</text>
<text x="243.8" y="115.4">TP IO</text>
<text x="62.7" y="121.2">VCC12</text>
<text x="73.2" y="120">PLDO4</text>
<text x="73.2" y="121.6">500mA max</text>
<text x="73.2" y="124.7">PLDO5</text>
<text x="165.6" y="124.7">LCD</text>
<text x="165.6" y="122.4">USB20_AVDD_3V3</text>
<text x="165.6" y="120">CODEC_VCCA3V3</text>
<text x="199.4" y="121.2">DDR_CH0_PLL_AVDD1V8</text>
<text x="199.4" y="123.5">DDR_CH1_PLL_AVDD1V8</text>
<text x="199.4" y="125.9">TYPEC0_DP0_VDDH_1V8</text>
<text x="243.8" y="120">Sensor</text>
<text x="243.8" y="122.4">LCD IO</text>
<text x="243.8" y="124.7">USB20_AVDD_1V8</text>
<text x="62.7" y="130.5">VCCA</text>
<text x="73.2" y="126.3">300mA max</text>
<text x="73.2" y="129.4">PLDO6</text>
<text x="73.2" y="131">300mA max</text>
<text x="131.7" y="127.1">VCCIO2</text>
<text x="199.4" y="128.2">HDMI/EDP_TX0_VDD_IO_1V8</text>
<text x="199.4" y="130.5">HDMI/EDP_TX0_VDD_CMN_1V8</text>
<text x="243.8" y="129.4">HDMI/EDP_TX0_VDD_0V75</text>
<text x="243.8" y="131.7">HDMI/EDP_TX0_AVDD_0V75</text>
<text x="73.2" y="134">NLDO1</text>
<text x="73.2" y="135.7">300mA max</text>
<text x="165.6" y="136.4">PMU_0V75</text>
<text x="199.4" y="135.2">PCIE20_SATA30_USB30_2_AVDD_1V8</text>
<text x="199.4" y="132.9">PCIE20_SATA30_0_AVDD_1V8</text>
<text x="199.4" y="137.6">MIPI_D/C_PHY0&amp;1_VDD_1V8</text>
<text x="243.8" y="136.4">MIPI_D/C_PHY1_VDD</text>
<text x="243.8" y="134">MIPI_D/C_PHY0_VDD</text>
<text x="62.7" y="139.9">VCC13</text>
<text x="73.2" y="138.7">NLDO2</text>
<text x="73.2" y="140.3">300mA max</text>
<text x="73.2" y="143.4">NLDO3</text>
<text x="131.7" y="138.7">DDR_CH0_PLL_DVDD</text>
<text x="131.7" y="141.1">DDR_CH1_PLL_DVDD</text>
<text x="199.4" y="139.9">AVCC_1V8_CODEC</text>
<text x="243.8" y="138.7">MIPI_CSI0_AVCC0V75</text>
<text x="243.8" y="141.1">OTP_VDDOTP_0V75</text>
<text x="243.8" y="143.4">PLL_DVDD0V75</text>
<text x="62.7" y="149.2">VCC14</text>
<text x="73.2" y="148.1">NLDO4</text>
<text x="73.2" y="149.7">500mA max</text>
<text x="73.2" y="145">500mA max</text>
<text x="243.8" y="145.7">USB20_DVDD_0V75</text>
<text x="73.2" y="152.8">NLDO5</text>
<text x="73.2" y="154.4">300mA max</text>
<text x="202.9" y="152.8">TYPEC0_DP0_VDDA_0V85</text>
<text x="202.9" y="150.4">TYPEC0_DP0_VDD_0V85</text>
<text x="202.9" y="155.1">PCIE20_SATA30_0_AVDD_0V85</text>
<text x="202.9" y="157.4">PCIE20_SATA30_USB30_2_AVDD_0V85</text>
<text x="63.9" y="162.1">RK860-2 ,6A</text>
<text x="131.7" y="162.1">VDDCPU_BIG0 / VDDCPU_BIG0_MEM</text>
<text x="63.9" y="170.3">RK860-3 ,6A</text>
<text x="131.7" y="170.3">VDDCPU_BIG1 / VDDCPU_BIG1_MEM</text>
<text x="63.9" y="178.4">RK860-2 ,6A</text>
<text x="131.7" y="178.4">VDD_NPU</text>
<text x="141" y="178.4">/ VDD_NPU_MEM</text>
<text x="63.9" y="186.6">EXT DC/DC ,2A</text>
</g>
<g font-size="1.6" fill="#f00">
<text x="108.3" y="62.8">Max:6200mA</text>
<text x="108.3" y="67.5">Max:2800mA</text>
<text x="108.3" y="72.1">Max:1750mA</text>
<text x="108.3" y="76.8">Max:1800mA</text>
<text x="108.3" y="81.5">Max:2300mA</text>
<text x="108.3" y="86.2">Max:1000mA</text>
<text x="108.3" y="100.2">Max:500mA</text>
<text x="108.3" y="163.3">Max:3500mA</text>
<text x="108.3" y="171.4">Max:3500mA</text>
<text x="108.3" y="179.6">Max:4000mA</text>
</g>
<g font-size="1.5">
<text x="95.5" y="18">Seq:6</text>
<text x="91.9" y="35.5">Seq:Always ON</text>
<text x="52.2" y="46">Seq:0</text>
<text x="95.5" y="55.4">Power on</text>
<text x="95.5" y="56.9">Sequence</text>
<text x="97.8" y="64.7">Seq:3</text>
<text x="97.8" y="60">Seq:5</text>
<text x="97.8" y="69.4">Seq:2</text>
<text x="97.8" y="74.1">Seq:5</text>
<text x="97.8" y="83.4">Seq:4</text>
<text x="97.8" y="78.8">Seq:2</text>
<text x="97.8" y="88.1">Seq:1</text>
<text x="97.8" y="92.8">Seq:6</text>
<text x="97.8" y="97.5">Seq:6</text>
<text x="97.8" y="102.1">Seq:3</text>
<text x="97.8" y="106.8">Seq:3</text>
<text x="97.8" y="111.5">Seq:3</text>
<text x="97.8" y="116.1">Seq:4</text>
<text x="97.8" y="120.8">Seq:6</text>
<text x="97.8" y="125.5">Seq:6</text>
<text x="97.8" y="130.1">Seq:3</text>
<text x="97.8" y="134.8">Seq:2</text>
<text x="97.8" y="139.5">Seq:2</text>
<text x="97.8" y="144.2">Seq:2</text>
<text x="97.8" y="148.9">Seq:2</text>
<text x="97.8" y="153.5">Seq:2</text>
<text x="97.8" y="161.7">Seq:6</text>
<text x="67.4" y="165.2">VCC_3V3_S3</text>
<text x="84.9" y="165.2">EN</text>
<text x="67.4" y="173.4">VCC_3V3_S3</text>
<text x="84.9" y="173.4">EN</text>
<text x="97.8" y="169.9">Seq:6</text>
<text x="97.8" y="178.1">Seq:6</text>
<text x="67.4" y="181.6">VCC_3V3_S3</text>
<text x="84.9" y="181.6">EN</text>
<text x="62.7" y="189.8">PMIC_EXT_EN_OUT</text>
<text x="84.9" y="189.8">EN</text>
<text x="97.8" y="186.2">Seq:1</text>
</g>
<text font-size="1.4" x="248.4" y="188.2">Shenzhen Wesion Technology Co., Ltd.</text>
<g font-size="1.1">
<text x="248.3" y="190.4">Project:</text>
<text x="256.5" y="190.4">Edge2</text>
<text x="248.3" y="192.8">File:</text>
</g>
<g font-size="1">
<text x="256.5" y="192.7">03_POWER TREE</text>
<text x="276.3" y="195.1">V11</text>
<text x="276.4" y="197.4">3</text>
</g>
<g font-size=".8">
<text x="37.2" y="7.1">5</text>
<text x="91.4" y="7.1">4</text>
<text x="145.5" y="7.1">3</text>
<text x="199.7" y="7.1">2</text>
<text x="253.9" y="7.1">1</text>
<text x="9.3" y="32">D</text>
<text x="281.3" y="32">D</text>
<text x="9.3" y="79.7">C</text>
<text x="281.3" y="79.7">C</text>
<text x="9.3" y="127.4">B</text>
<text x="281.3" y="127.4">B</text>
<text x="9.3" y="175.1">A</text>
<text x="281.3" y="175.1">A</text>
<text x="248.3" y="197.3">Designed_by:</text>
<text x="248.3" y="195.1">Date:</text>
<text x="256.5" y="195">Tuesday, September 20, 2022</text>
<text x="256.5" y="197.5">Totti</text>
<text x="270.5" y="195.1">Rev:</text>
<text x="270.5" y="197.5">Sheet:</text>
<text x="37.2" y="199.1">5</text>
<text x="91.4" y="199.1">4</text>
<text x="145.5" y="199.1">3</text>
<text x="199.7" y="199.1">2</text>
<text x="253.9" y="199.1">1</text>
</g>
</svg>
